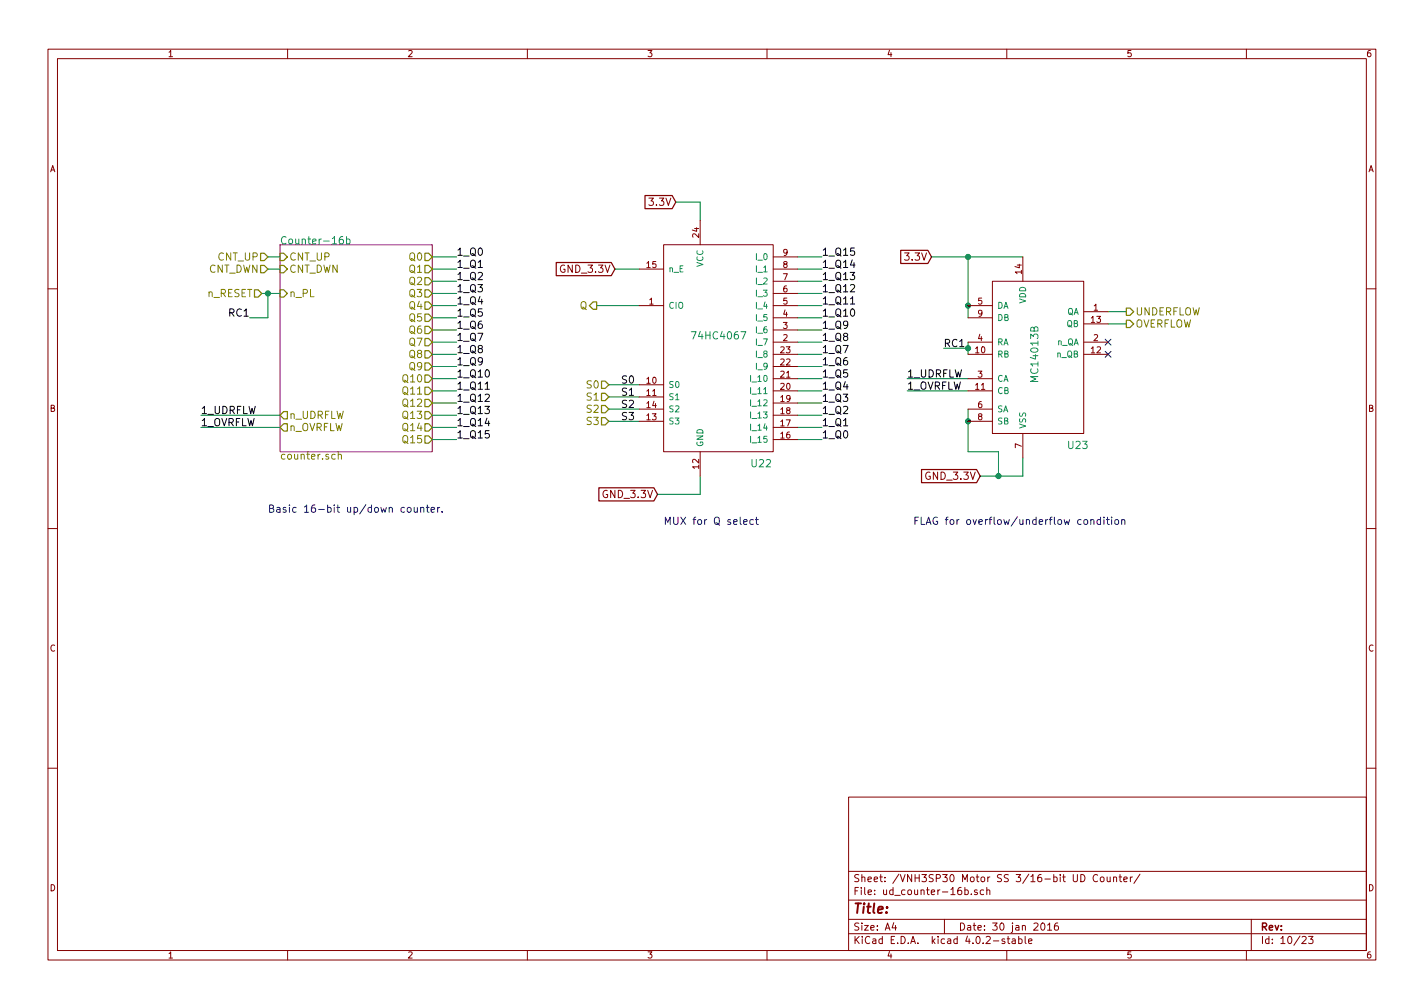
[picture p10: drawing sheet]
<svg xmlns="http://www.w3.org/2000/svg" width="297mm" height="210mm" viewBox="0 0 297 210" stroke-linecap="round" stroke-linejoin="round" font-family="sans-serif">
<g fill="none" stroke="#840000" stroke-width=".21">
<path d="M10 10.3h277v189.9h-277zM12 12.2h273v186.1h-273zM60 10.3v1.9M110 10.3v1.9M160 10.3v1.9M210 10.3v1.9M260 10.3v1.9M133.3 56.1h5.1M138.4 51h22.9v43.2h-22.9zM146 46v5M161.3 58.7h5.1M161.3 56.1h5.1"/>
<path d="M161.3 53.6h5.1M207 58.7h19.1v31.7h-19.1zM213.4 53.6v5.1M10 60.2h2M133.3 63.7h5.1M161.3 71.4h5.1M161.3 79h5.1M161.3 63.7h5.1M161.3 66.3h5.1M161.3 73.9h5.1M161.3 68.8h5.1M161.3 61.2h5.1"/>
<path d="M161.3 76.4h5.1M201.9 71.4h5.1M201.9 79h5.1M201.9 63.7h5.1M201.9 66.3h5.1M201.9 73.9h5.1M226.1 65h5M226.1 71.4h5M226.1 73.9h5M226.1 67.6h5M285 60.2h2M133.3 85.3h5.1"/>
<path d="M133.3 87.9h5.1M133.3 80.3h5.1M133.3 82.8h5.1M146 94.2v5.1M161.3 81.5h5.1M161.3 91.7h5.1M161.3 89.1h5.1M161.3 86.6h5.1M161.3 84.1h5.1M201.9 85.3h5.1M201.9 87.9h5.1M201.9 81.5h5.1"/>
<path d="M213.4 90.4v5.1M10 110.3h2M285 110.3h2M10 160.2h2M177 166.3h108v32h-108zM285 160.2h2M60 198.3v1.9M110 198.3v1.9M160 198.3v1.9M177 194.8h108M177 191.8h108M177 187.8h108"/>
<path d="M177 181.8h108M186.4 192.5l-.3 1h.9M186.8 193v1M197 191.8v3M201.3 185.7l.4-.1 .3 .3-.1 .6h-.6M202.6 186.5v.1M203.8 185.7l-.3-.1-.2 .2v.2l.5 .2v.3h-.5M205.2 185.7l-.5-.1-.2 .3v.6l.2 .1 .5-.1M205.8 185.7l.2-.1 .4 .1 .1 .9M205.8 185.1v1.5M209.6 195.9l-.4-.1-.2 .2 .1 .3 .5 .1v.3h-.6M210 198.3v1.9"/>
<path d="M210.1 195.8h.5M210.3 195.3v1.3l.3 .2M211.2 195.9h.5l.1 .9M211.8 196.2l-.5 .1-.2 .2 .2 .3 .5-.1M212.5 195.9l.4-.1 .3 .3-.1 .6h-.6M212.5 195.3v1.5M213.8 195.3v1.3l.2 .2M214.6 196.3l.7-.1-.1-.3-.4-.1-.2 .2v.7h.6M217.2 192.7l.2-.2a.8 .8 0 0 1 .6 .8 .8 .8 0 0 1-.6 .7l-.3-.5zM218.5 193l.4-.5v1.5M218.5 194h.9M220.6 192.5l-.4 .1a1.11 1.11 0 0 0-.1 1.3l.4 .1 .2-.1 .1-.5-.3-.3-.4 .1-.2 .2"/>
<path d="M225.5 182.4a.76 .76 0 0 1 .8 .8 .76 .76 0 0 1-.8 .7zM229 182.6a.71 .71 0 0 0-1 .5 .71 .71 0 0 0 .7 .8l.3-.1M229.6 183.1l.2-.2 .4 .2 .1 .5-.1 .2-.4 .1-.2-.1zM230.9 182.9l.1 .9 .4 .1 .2-.1M231.6 182.9v1M232.3 183.1l.2-.2 .4 .1v.9M232.3 182.9v1M233.4 182.9h.6M233.6 182.4v1.3l.4 .2M234.4 183.4l.7-.1v-.3l-.5-.1-.2 .2 .1 .7h.6M235.8 182.9v1M236.2 182.9l-.4 .3"/>
<path d="M237.8 182.3l-1.3 2M260 198.3v1.9M261 191.8v6.5M271.6 195.5l.6-.2 .3 .5-1 1h1M272.9 195.3h1l-.5 .6 .4 .1v.7l-.2 .1-.7-.1"/>
</g>
<path d="M177.4 63.4h.9M101.2 81.2h.9" fill="none" stroke="#000" stroke-width=".21"/>
<g fill="none" stroke="#848400" stroke-width=".25">
<path d="M54.4 52.8h.7l.8 .8-.8 .8h-.7zM54.4 55.4h.7l.8 .7-.8 .8h-.7zM58.4 52.8h.8l.7 .8-.7 .8h-.8zM58.4 55.4h.8l.7 .7-.7 .8h-.8zM88.6 52.8h.8l.8 .8-.8 .8h-.8zM88.6 55.4h.8l.8 .7-.8 .8h-.8zM88.6 57.9h.8l.8 .8-.8 .7h-.8zM53.1 60.4h.7l.8 .8-.8 .8h-.7zM58.4 60.4h.8l.7 .8-.7 .8h-.8zM88.6 60.4h.8l.8 .8-.8 .8h-.8zM88.6 63h.8l.8 .7-.8 .8h-.8zM88.6 65.5h.8l.8 .8-.8 .8h-.8z"/>
<path d="M88.6 68.1h.8l.8 .7-.8 .8h-.8zM88.6 70.6h.8l.8 .8-.8 .7h-.8zM88.6 73.1h.8l.8 .8-.8 .8h-.8zM88.6 75.7h.8l.8 .7-.8 .8h-.8zM88.6 78.2h.8l.8 .8-.8 .8h-.8zM123.7 63h.8v1.5h-.8l-.8-.8zM125.5 79.5h.7l.8 .8-.8 .7h-.7zM234.9 66.8h.8l.8 .8-.8 .7h-.8zM234.9 64.3h.8l.8 .7-.8 .8h-.8zM59.2 85.8h.7v1.6h-.7l-.8-.8zM59.2 88.4h.7v1.5h-.7l-.8-.8zM88.6 80.8h.8l.8 .7-.8 .8h-.8z"/>
<path d="M88.6 83.3h.8l.8 .8-.8 .7h-.8zM88.6 85.8h.8l.8 .8-.8 .8h-.8zM88.6 88.4h.8l.8 .7-.8 .8h-.8zM88.6 90.9h.8l.8 .8-.8 .8h-.8zM125.5 82h.7l.8 .8-.8 .8h-.7zM125.5 84.6h.7l.8 .7-.8 .8h-.7zM125.5 87.1h.7l.8 .8-.8 .7h-.7z"/>
</g>
<path d="M116 54.8h11.5l.8 1.3-.8 1.4h-11.5zM134.5 40.8h5.7l.8 1.4-.8 1.3h-5.7zM187.9 52.2h5.6l.8 1.4-.8 1.4h-5.6zM192.2 97.9h11.5l.8 1.4-.8 1.4h-11.5zM124.9 101.7h11.5l.8 1.4-.8 1.4h-11.5z" fill="none" stroke="#840000" stroke-width=".25"/>
<path d="M58.4 51h31.8v43.2h-31.8z" fill="none" stroke="#840084" stroke-width=".21"/>
<path d="M71.5 49.3l-.4 .1a.99 .99 0 0 0 0 1.5l.5-.2 .1-.5-.4-.3h-.2l-.3 .3M72.3 49.9h.4l.3 .3-.1 .6h-.6M72.3 49.3v1.6" fill="none" stroke="#008484" stroke-width=".21"/>
<path d="M70.6 94.9v-.1a.36 .36 0 0 1 .6 .2v.8M70.6 94.3v1.5" fill="none" stroke="#848400" stroke-width=".21"/>
<g fill="none" stroke="#008400" stroke-width=".21">
<path d="M55.9 53.6h2.5M55.9 56.1h2.5M90.2 53.6h5M90.2 56.1h5M90.2 58.7h5M128.3 56.1h5M141 42.2h5v3.8M166.4 53.6h5M166.4 56.1h5M166.4 58.7h5M194.3 53.6h19.1M201.9 53.6v12.7"/>
<path d="M54.6 61.2h3.8M55.9 61.2v5.1h-3.8M90.2 71.4h5M90.2 63.7h5M90.2 66.3h5M90.2 68.8h5M90.2 61.2h5M90.2 73.9h5M90.2 76.4h5M90.2 79h5M124.5 63.7h8.8M166.4 71.4h5"/>
<path d="M166.4 63.7h5M166.4 66.3h5M166.4 68.8h5M166.4 61.2h5M166.4 73.9h5M166.4 76.4h5M166.4 79h5M189.2 79h12.7M196.8 72.6h5.1M201.9 71.4v2.5M231.1 65h3.8M231.1 67.6h3.8"/>
<path d="M41.9 86.6h16.5M41.9 89.1h16.5M90.2 91.7h5M90.2 84.1h5M90.2 86.6h5M90.2 89.1h5M90.2 81.5h5M127 87.9h6.3M127 85.3h6.3M127 82.8h6.3M127 80.3h6.3M146 99.3v3.8h-8.8"/>
<path d="M166.4 91.7h5M166.4 84.1h5M166.4 86.6h5M166.4 89.1h5M166.4 81.5h5M189.2 81.5h12.7M201.9 85.3v8.9h6.4v5.1M213.4 95.5v3.8h-8.9"/>
</g>
<g fill="#008400" stroke="#008400" stroke-width=".25">
<circle cx="201.9" cy="53.6" r=".51"/>
<circle cx="201.9" cy="63.7" r=".51"/>
<circle cx="208.3" cy="99.3" r=".51"/>
<circle cx="201.9" cy="87.9" r=".51"/>
<circle cx="201.9" cy="72.6" r=".51"/>
<circle cx="55.9" cy="61.2" r=".51"/>
</g>
<path d="M230.5 70.8l1.2 1.2M230.5 73.3l1.2 1.2M231.7 70.8l-1.2 1.2M231.7 73.3l-1.2 1.2" fill="none" stroke="#000084" stroke-width=".21"/>
<g fill="none" stroke="#0000c2" stroke-width=".21">
<path d="M85 106l.2-.2 .5 .2 .1 .6-.2 .2-.4 .1-.2-.2zM86.4 105.8l.1 1 .3 .1 .2-.2M87 105.8v1.1M87.8 106v-.1a.36 .36 0 0 1 .6 .2v.8M87.8 105.8v1.1M88.9 105.8h.6M89.1 105.3v1.3l.4 .3M89.9 106.3l.8-.1-.1-.3-.5-.1-.2 .3 .1 .7h.6M91.3 105.8v1.1M91.7 105.8l-.4 .3M92.2 106.7v.2M155.1 108.9l.8-.2-.1-.2-.5-.1-.2 .2 .1 .7h.6"/>
<path d="M157.1 108.5l-.4-.1-.3 .3 .2 .6h.5M157.6 108.4h.6M157.8 107.9v1.3l.4 .2M227.5 108.5h.1a.36 .36 0 0 1 .6 .1v.8M227.5 108.4v1M229.6 108.5l-.5-.1-.3 .3 .2 .6h.6M229.6 107.9v1.5M230.3 107.9v.1M230.3 108.4v1M230.8 108.4h.6M231 107.9v1.3l.4 .2M231.9 107.9v.1"/>
<path d="M231.9 108.4v1M232.6 108.5l.2-.1 .5 .1v.6l-.1 .2-.4 .1-.2-.2zM234 108.5h.1a.36 .36 0 0 1 .5 .1v.8M234 108.4v1"/>
</g>
<text font-size="2.8" fill="#840000" x="178" y="190.5">Title:</text>
<g font-size="2.1" fill="#840000">
<text x="135.7" y="42.9">3.3V</text>
<text x="117.1" y="56.9">GND_3.3V</text>
<text x="189" y="54.4">3.3V</text>
<text x="193.3" y="100.1">GND_3.3V</text>
<text x="126" y="103.9">GND_3.3V</text>
<text x="178" y="184">Sheet: /VNH3SP30 Motor SS 3/16-bit UD Counter/</text>
<text x="178" y="186.7">File: ud_counter-16b.sch</text>
<text x="178" y="196.9">KiCad E.D.A. kicad 4.0.2-stable</text>
<text x="178" y="194.1">Size: A4</text>
<text x="200" y="194.1">Date: 30 jan 2016</text>
<text x="263" y="194.1">Rev:</text>
<text x="263" y="196.9">Id: 10/23</text>
</g>
<g font-size="2.1" fill="#008484">
<text x="58.4" y="50.9">Counter-16b</text>
<text x="144.8" y="70.8">74HC4067</text>
<text x="216.6" y="79.3" transform="rotate(-90 216.6 79.3)">MC14013B</text>
<text x="222.9" y="93.6">U23</text>
<text x="156.8" y="97.5">U22</text>
</g>
<g font-size="2.1">
<text x="95.2" y="53.3">1_Q0</text>
<text x="171.4" y="53.3">1_Q15</text>
<text x="95.2" y="58.4">1_Q2</text>
<text x="95.2" y="55.9">1_Q1</text>
<text x="171.4" y="55.9">1_Q14</text>
<text x="171.4" y="58.4">1_Q13</text>
<text x="95.2" y="63.5">1_Q4</text>
<text x="95.2" y="61">1_Q3</text>
<text x="171.4" y="63.5">1_Q11</text>
<text x="171.4" y="61">1_Q12</text>
<text x="47.8" y="66">RC1</text>
<text x="95.2" y="71.1">1_Q7</text>
<text x="95.2" y="68.6">1_Q6</text>
<text x="95.2" y="66">1_Q5</text>
<text x="171.4" y="66">1_Q10</text>
<text x="171.4" y="68.6">1_Q9</text>
<text x="171.4" y="71.1">1_Q8</text>
<text x="95.2" y="76.2">1_Q9</text>
<text x="95.2" y="73.7">1_Q8</text>
<text x="171.4" y="73.7">1_Q7</text>
<text x="171.4" y="76.2">1_Q6</text>
<text x="196.8" y="72.4">RC1</text>
<text x="95.2" y="83.8">1_Q12</text>
<text x="95.2" y="81.3">1_Q11</text>
<text x="95.2" y="78.7">1_Q10</text>
<text x="129.5" y="80">S0</text>
<text x="129.5" y="82.5">S1</text>
<text x="171.4" y="83.8">1_Q3</text>
<text x="171.4" y="78.7">1_Q5</text>
<text x="171.4" y="81.3">1_Q4</text>
<text x="189.2" y="78.7">1_UDRFLW</text>
<text x="189.2" y="81.3">1_OVRFLW</text>
<text x="41.9" y="86.4">1_UDRFLW</text>
<text x="41.9" y="88.9">1_OVRFLW</text>
<text x="95.2" y="88.9">1_Q14</text>
<text x="95.2" y="86.4">1_Q13</text>
<text x="129.5" y="85.1">S2</text>
<text x="129.5" y="87.6">S3</text>
<text x="171.4" y="86.4">1_Q2</text>
<text x="171.4" y="88.9">1_Q1</text>
<text x="95.2" y="91.4">1_Q15</text>
<text x="171.4" y="91.4">1_Q0</text>
</g>
<g font-size="2.1" fill="#848400">
<text x="43.3" y="56.9">CNT_DWN</text>
<text x="45.5" y="54.4">CNT_UP</text>
<text x="60.4" y="54.4">CNT_UP</text>
<text x="60.4" y="56.9">CNT_DWN</text>
<text x="85.4" y="54.4">Q0</text>
<text x="85.4" y="56.9">Q1</text>
<text x="85.4" y="59.4">Q2</text>
<text x="43.1" y="62">n_RESET</text>
<text x="60.4" y="62">n_PL</text>
<text x="85.4" y="62">Q3</text>
<text x="85.4" y="64.5">Q4</text>
<text x="120.9" y="64.5">Q</text>
<text x="236.9" y="65.8">UNDERFLOW</text>
<text x="85.4" y="67.1">Q5</text>
<text x="85.4" y="69.6">Q6</text>
<text x="236.9" y="68.3">OVERFLOW</text>
<text x="85.4" y="72.1">Q7</text>
<text x="85.4" y="74.7">Q8</text>
<text x="85.4" y="77.2">Q9</text>
<text x="84.2" y="79.8">Q10</text>
<text x="84.2" y="82.3">Q11</text>
<text x="122.5" y="81">S0</text>
<text x="122.5" y="83.6">S1</text>
<text x="60.4" y="87.4">n_UDRFLW</text>
<text x="60.4" y="89.9">n_OVRFLW</text>
<text x="84.2" y="84.8">Q12</text>
<text x="84.2" y="87.4">Q13</text>
<text x="84.2" y="89.9">Q14</text>
<text x="122.5" y="86.1">S2</text>
<text x="122.5" y="88.6">S3</text>
<text x="58.4" y="95.9">counter.sch</text>
<text x="84.2" y="92.5">Q15</text>
</g>
<g font-size="2.1" fill="#0000c2">
<text x="55.9" y="106.9">Basic 16-bit up/down counter.</text>
<text x="138.4" y="109.5">MUX for Q select</text>
<text x="190.5" y="109.5">FLAG for overflow/underflow condition</text>
</g>
<g font-size="1.8" fill="#840000">
<text x="35" y="11.9">1</text>
<text x="85" y="11.9">2</text>
<text x="135" y="11.9">3</text>
<text x="185" y="11.9">4</text>
<text x="235" y="11.9">5</text>
<text x="285" y="11.9">6</text>
<text x="10.4" y="35.9">A</text>
<text x="285.4" y="35.9">A</text>
<text x="145.8" y="49.5" transform="rotate(-90 145.8 49.5)">24</text>
<text x="163.3" y="53.3">9</text>
<text x="134.9" y="55.9">15</text>
<text x="163.3" y="58.4">7</text>
<text x="163.3" y="55.9">8</text>
<text x="213.1" y="57.1" transform="rotate(-90 213.1 57.1)">14</text>
<text x="135.4" y="63.5">1</text>
<text x="163.3" y="63.5">5</text>
<text x="163.3" y="61">6</text>
<text x="204" y="63.5">5</text>
<text x="228.1" y="64.8">1</text>
<text x="163.3" y="71.1">2</text>
<text x="163.3" y="68.6">3</text>
<text x="163.3" y="66">4</text>
<text x="204" y="71.1">4</text>
<text x="204" y="66">9</text>
<text x="227.6" y="67.3">13</text>
<text x="228.1" y="71.1">2</text>
<text x="162.9" y="76.2">22</text>
<text x="162.9" y="73.7">23</text>
<text x="203.5" y="73.7">10</text>
<text x="227.6" y="73.7">12</text>
<text x="134.9" y="80">10</text>
<text x="134.9" y="82.5">11</text>
<text x="162.9" y="81.3">20</text>
<text x="162.9" y="78.7">21</text>
<text x="162.9" y="83.8">19</text>
<text x="203.5" y="81.3">11</text>
<text x="204" y="78.7">3</text>
<text x="10.4" y="85.9">B</text>
<text x="134.9" y="87.6">13</text>
<text x="134.9" y="85.1">14</text>
<text x="162.9" y="88.9">17</text>
<text x="162.9" y="86.4">18</text>
<text x="204" y="85.1">6</text>
<text x="204" y="87.6">8</text>
<text x="285.4" y="85.9">B</text>
<text x="162.9" y="91.4">16</text>
<text x="213.1" y="93.4" transform="rotate(-90 213.1 93.4)">7</text>
<text x="145.8" y="97.7" transform="rotate(-90 145.8 97.7)">12</text>
<text x="10.4" y="135.9">C</text>
<text x="285.4" y="135.9">C</text>
<text x="10.4" y="185.9">D</text>
<text x="285.4" y="185.9">D</text>
<text x="35" y="199.9">1</text>
<text x="85" y="199.9">2</text>
<text x="135" y="199.9">3</text>
<text x="185" y="199.9">4</text>
<text x="235" y="199.9">5</text>
<text x="285" y="199.9">6</text>
</g>
<g font-size="1.8" fill="#008484">
<text x="139.4" y="56.8">n_E</text>
<text x="146.7" y="55.8" transform="rotate(-90 146.7 55.8)">VCC</text>
<text x="157.8" y="59.3">I_2</text>
<text x="157.8" y="56.8">I_1</text>
<text x="157.8" y="54.2">I_0</text>
<text x="139.4" y="64.4">CIO</text>
<text x="157.8" y="64.4">I_4</text>
<text x="157.8" y="61.8">I_3</text>
<text x="208" y="64.4">DA</text>
<text x="214" y="63.4" transform="rotate(-90 214 63.4)">VDD</text>
<text x="222.4" y="65.7">QA</text>
<text x="157.8" y="69.5">I_6</text>
<text x="157.8" y="66.9">I_5</text>
<text x="208" y="66.9">DB</text>
<text x="222.4" y="68.2">QB</text>
<text x="157.8" y="72">I_7</text>
<text x="157.8" y="77.1">I_9</text>
<text x="157.8" y="74.5">I_8</text>
<text x="208" y="72">RA</text>
<text x="208" y="74.5">RB</text>
<text x="220.3" y="72">n_QA</text>
<text x="220.3" y="74.5">n_QB</text>
<text x="139.4" y="80.9">S0</text>
<text x="139.4" y="83.4">S1</text>
<text x="156.8" y="82.2">I_11</text>
<text x="156.8" y="79.6">I_10</text>
<text x="208" y="79.6">CA</text>
<text x="208" y="82.2">CB</text>
<text x="139.4" y="88.5">S3</text>
<text x="139.4" y="86">S2</text>
<text x="156.8" y="89.8">I_14</text>
<text x="156.8" y="87.2">I_13</text>
<text x="156.8" y="84.7">I_12</text>
<text x="208" y="86">SA</text>
<text x="208" y="88.5">SB</text>
<text x="214" y="89.4" transform="rotate(-90 214 89.4)">VSS</text>
<text x="146.7" y="93.2" transform="rotate(-90 146.7 93.2)">GND</text>
<text x="156.8" y="92.3">I_15</text>
</g>
</svg>
